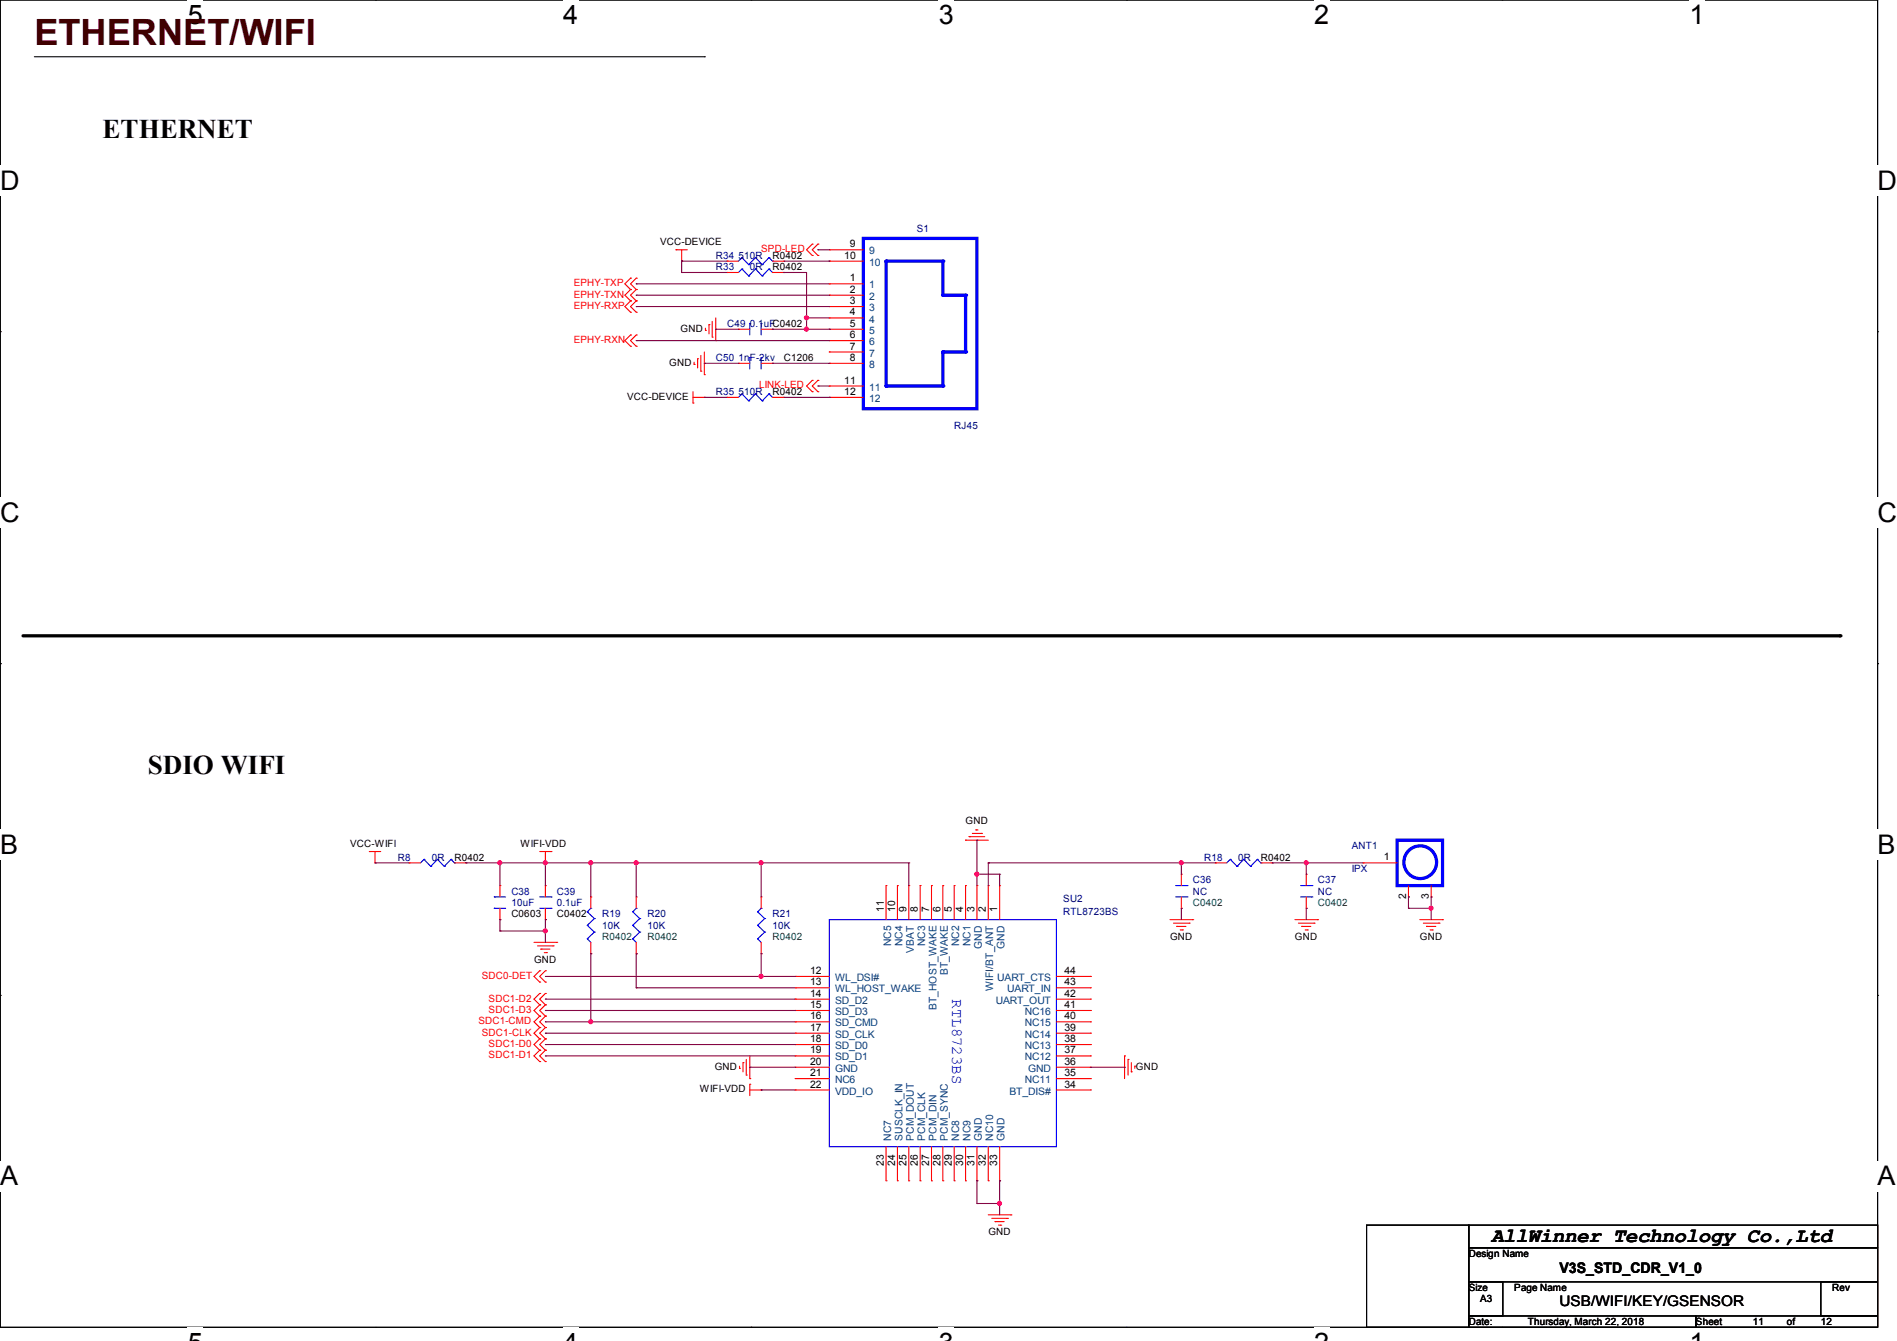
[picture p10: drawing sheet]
<svg xmlns="http://www.w3.org/2000/svg" width="297mm" height="210mm" viewBox="0 0 297 210" stroke-linecap="round" stroke-linejoin="round" font-family="sans-serif">
<path d="M0 0h294v207.9h-294z" fill="none" stroke="#000" stroke-width=".17"/>
<g fill="#fff">
<path d="M29.4 0h2.4v4.7h-2.4z"/>
<path d="M29.4 207.9h2.4v2.1h-2.4z"/>
</g>
<path d="M58.8 0h.1M58.8 207.9h.1" fill="none" stroke="#000" stroke-width=".17"/>
<g fill="#fff">
<path d="M88.2 0h2.4v4.7h-2.4z"/>
<path d="M88.2 207.9h2.4v2.1h-2.4z"/>
</g>
<path d="M117.6 0h.1M117.6 207.9h.1" fill="none" stroke="#000" stroke-width=".17"/>
<g fill="#fff">
<path d="M147 0h2.4v4.7h-2.4z"/>
<path d="M147 207.9h2.4v2.1h-2.4z"/>
</g>
<path d="M176.4 0h.1M176.4 207.9h.1" fill="none" stroke="#000" stroke-width=".17"/>
<g fill="#fff">
<path d="M205.7 0h2.4v4.7h-2.4z"/>
<path d="M205.7 207.9h2.4v2.1h-2.4z"/>
</g>
<path d="M235.2 0h.1M235.2 207.9h.1" fill="none" stroke="#000" stroke-width=".17"/>
<g fill="#fff">
<path d="M264.5 0h2.4v4.7h-2.4z"/>
<path d="M264.5 207.9h2.4v2.1h-2.4z"/>
<path d="M0 26h3.1v4.7h-3.1z"/>
<path d="M294 26h3v4.7h-3z"/>
<path d="M0 77.9h3.1v4.7h-3.1z"/>
<path d="M294 77.9h3v4.7h-3z"/>
</g>
<path d="M0 51.9h.1M294 51.9h.1" fill="none" stroke="#000" stroke-width=".17"/>
<g fill="#fff">
<path d="M0 129.9h2.9v4.7h-2.9z"/>
<path d="M294 129.9h2.8v4.7h-2.8z"/>
</g>
<path d="M0 103.9h.1M294 103.9h.1" fill="none" stroke="#000" stroke-width=".17"/>
<g fill="#fff">
<path d="M0 181.8h2.9v4.8h-2.9z"/>
<path d="M293.9 181.8h2.9v4.8h-2.9z"/>
</g>
<path d="M5.4 8.9h104.9M110.3 8.9h.1M0 155.9h.1M294 155.9h.1M214 191.9h16v16h-16zM230 191.9h64v3.5h-64zM230 195.4h64v5.3h-64zM230 200.7h5.3v5.4h-5.3zM230 206.1h35.5v1.8h-35.5zM265.5 206.1h28.5v1.8h-28.5zM285.1 200.7h8.9v5.4h-8.9z" fill="none" stroke="#000" stroke-width=".17"/>
<path d="M3.6 99.6h284.5" fill="none" stroke="#000" stroke-width=".51"/>
<circle cx="288.1" cy="99.6" r=".25" fill="#000"/>
<g fill="none" stroke="#f00" stroke-width=".17">
<path d="M105.8 39.1h.1M105.8 39.1h1.8M106.7 39.1v1.8M127.2 38.2h.1M127.2 38.2l-.9 .9 .9 .9M128.1 38.2h.1M128.1 38.2l-.9 .9 .9 .9M98.7 43.6h.1M98.7 45.3h.1M98.7 47.1h.1M98.7 48.9h.1M98.7 52.5h.1"/>
<path d="M98.7 54.2h.1M98.7 43.6l-.9 .8 .9 .9M98.7 45.3l-.9 .9 .9 .9M98.7 47.1l-.9 .9 .9 .9M98.7 52.5l-.9 .8 .9 .9M99.6 43.6h.1M99.6 45.3h.1M99.6 47.1h.1M99.6 48.9h.1M99.6 52.5h.1M99.6 54.2h.1M99.6 43.6l-.9 .8 .9 .9"/>
<path d="M99.6 45.3l-.9 .9 .9 .9M99.6 47.1l-.9 .9 .9 .9M99.6 52.5l-.9 .8 .9 .9M106.7 40.9h.1M108.7 57.1h.1M108.7 56.7v.4M109.2 56.2h.1M109.2 56.2v1.4M109.7 58.1h.1M109.7 55.7v2.4M110.3 58.7h.1M110.3 55.1v3.6"/>
<path d="M110.4 51.7h.1M110.4 51.4v.3M111 50.8h.1M111 50.8v1.5M111.5 52.8h.1M111.5 50.3v2.5M112.1 53.3h.1M112.1 49.8v3.5M113.8 40.9h.1M113.8 40.9h1.8M115.6 51.6h.1M115.6 56.9h.1"/>
<path d="M115.6 51.6h1.8M115.6 56.9h1.8M119.2 51.6h1.7M119.2 56.9h1.7M120.9 51.6h.1M120.9 56.9h.1M120.9 40.9h1.8M122.7 40.9h.1M127.2 40h.1M127.2 59.6h.1M127.2 59.6l-.9 .9 .9 .8M128.1 40h.1"/>
<path d="M128.1 59.6h.1M128.1 59.6l-.9 .9 .9 .8M108.5 63.1h.1M108.5 62.2h1.8M108.5 61.3v1.8M110.3 62.2h.1M113.8 62.2h.1M113.8 62.2h1.8M120.9 62.2h1.8M122.7 62.2h.1M127.2 61.3h.1M128.1 61.3h.1"/>
<path d="M57.8 133.3h.1M57.8 133.3h1.8M58.7 135.1h.1M58.7 133.3v1.8M84.5 133.3h1.8M85.4 135.1h.1M85.4 138.7h.1M85.4 133.3v1.8M85.4 138.7v1.8M86.3 133.3h.1M151.2 131.6h.1M151.2 131.6h3.5"/>
<path d="M151.7 131h.1M151.7 131h2.5M152.2 130.5h1.5M152.8 130h.1M152.8 130h.3M153.7 130.5h.1M185 136.9h.1M185 136.9v1.8M190.3 135.1h.1M190.3 135.1h1.8M197.4 135.1h1.8M199.2 135.1h.1"/>
<path d="M204.5 136.9h.1M204.5 136.9v1.8M83.6 147.6h3.6M84.2 148.1h2.4M84.5 155.6h.1M84.5 157.4h.1M84.5 159.1h.1M84.5 152h.1M84.5 153.8h.1M84.5 155.6l-.9 .9 .9 .9M84.5 159.1l-.9 .9 .9 .9M84.5 157.4l-.9 .8 .9 .9"/>
<path d="M84.5 152l-.9 .9 .9 .9M84.7 148.6h.1M84.7 148.6h1.4M85.2 149.2h.4M85.4 155.6h.1M85.4 157.4h.1M85.4 159.1h.1M85.4 152h.1M85.4 153.8h.1M85.4 144h.1M85.4 142.2v1.8M85.4 155.6l-.9 .9 .9 .9"/>
<path d="M85.4 159.1l-.9 .9 .9 .9M85.4 157.4l-.9 .8 .9 .9M85.4 152l-.9 .9 .9 .9M85.6 149.2h.1M86.6 148.1h.1M87.2 147.6h.1M92.5 149.4h.1M92.5 140.5h.1M92.5 140.5v1.7M92.5 147.6v1.8M99.6 149.4h.1M99.6 140.5h.1"/>
<path d="M99.6 140.5v1.7M99.6 147.6v1.8M119.2 149.4h.1M119.2 140.5h.1M119.2 140.5v1.7M119.2 147.6v1.8M183.2 144h3.5M183.7 144.6h2.5M184.2 145.1h.1M184.2 145.1h1.5M184.8 145.6h.3M185 142.2h.1"/>
<path d="M185 140.5v1.7M185.1 145.6h.1M186.2 144.6h.1M186.7 144h.1M202.7 144h3.6M203.3 144.6h2.4M203.8 145.1h.1M203.8 145.1h1.4M204.3 145.6h.4M204.5 142.2h.1M204.5 140.5v1.7M204.7 145.6h.1"/>
<path d="M205.7 144.6h.1M206.3 144h.1M222.3 144h3.5M222.8 144.6h2.5M223.4 145.1h.1M223.4 145.1h1.4M223.9 145.6h.3M224.2 145.6h.1M225.3 144.6h.1M225.8 144h.1M84.5 160.9h.1M84.5 162.7h.1"/>
<path d="M84.5 164.5h.1M84.5 166.2h.1M84.5 160.9l-.9 .9 .9 .9M84.5 162.7l-.9 .9 .9 .9M84.5 164.5l-.9 .9 .9 .8M85.4 160.9h.1M85.4 162.7h.1M85.4 164.5h.1M85.4 166.2h.1M85.4 160.9l-.9 .9 .9 .9M85.4 162.7l-.9 .9 .9 .9M85.4 164.5l-.9 .9 .9 .8"/>
<path d="M115.8 167.3h.1M115.8 167v.3M116.3 166.4h.1M116.3 166.4v1.5M116.8 168.4h.1M116.8 165.9v2.5M117.4 169.8h.1M117.4 168.9h.1M117.4 170.7h1.8M117.4 165.4v3.5M117.4 169.8v1.8M119.2 170.7h.1"/>
<path d="M176.1 165.4h.1M176.1 165.4v3.5M176.6 165.9h.1M176.6 165.9v2.5M177.1 167.9h.1M177.1 166.4v1.5M177.7 167h.1M177.7 167v.3M154.7 190.2h3.6M155.3 190.8h2.4M155.8 191.3h.1M155.8 191.3h1.4"/>
<path d="M156.3 191.9h.4M156.7 191.9h.1M157.7 190.8h.1M158.3 190.2h.1"/>
</g>
<g fill="none" stroke="#00f" stroke-width=".17">
<path d="M116.2 40.3h.1M116.2 40.3l-.6 .6M116.2 40.3l1 1.1M117.2 41.4h.1M117.4 50.7h.1M117.4 56h.1M117.4 50.7v1.8M117.4 56v1.8M118.3 40.3h.1M118.3 40.3l-1.1 1.1M118.3 40.3l1 1.1M119.2 50.7h.1"/>
<path d="M119.2 56h.1M119.2 50.7v1.8M119.2 56v1.8M119.3 41.4h.1M120.4 40.3h.1M120.4 40.3l-1.1 1.1M120.4 40.3l.5 .6M120.9 40.9h.1M116.2 61.7h.1M116.2 61.7l-.6 .5M116.2 61.7l1 1.1M117.2 62.8h.1"/>
<path d="M118.3 61.7h.1M118.3 61.7l-1.1 1.1M118.3 61.7l1 1.1M119.3 62.8h.1M120.4 61.7h.1M120.4 61.7l-1.1 1.1M120.4 61.7l.5 .5M120.9 62.2h.1M184.1 138.7h1.7M185.8 138.7h.1M192.6 134.6h.1M192.6 134.6l-.5 .5"/>
<path d="M192.6 134.6l1.1 1.1M193.7 135.7h.1M194.7 134.6h.1M194.7 134.6l-1 1.1M194.7 134.6l1.1 1.1M195.8 135.7h.1M196.8 134.6h.1M196.8 134.6l-1 1.1M196.8 134.6l.6 .5M197.4 135.1h.1M203.6 138.7h1.8M205.4 138.7h.1"/>
<path d="M84.5 140.5h1.8M84.5 142.2h1.8M86.3 142.2h.1M86.3 140.5h.1M91.9 147h.1M91.9 144.9h.1M91.9 142.8h.1M91.9 147l.6 .6M91.9 144.9l1.1 1.1M91.9 142.8l1.1 1M92.5 142.2h.1M92.5 142.2l-.6 .6"/>
<path d="M93 146h.1M93 143.8h.1M93 146l-1.1 1M93 143.8l-1.1 1.1M99.1 147h.1M99.1 144.9h.1M99.1 142.8h.1M99.1 147l.5 .6M99.1 144.9l1.1 1.1M99.1 142.8l1.1 1M99.6 142.2h.1M99.6 142.2l-.5 .6"/>
<path d="M100.2 146h.1M100.2 143.8h.1M100.2 146l-1.1 1M100.2 143.8l-1.1 1.1M118.6 147h.1M118.6 144.9h.1M118.6 142.8h.1M118.6 147l.6 .6M118.6 144.9l1.1 1.1M118.6 142.8l1.1 1M119.2 142.2h.1M119.2 142.2l-.6 .6"/>
<path d="M119.7 146h.1M119.7 143.8h.1M119.7 146l-1.1 1M119.7 143.8l-1.1 1.1M184.1 140.5h1.7M185.8 140.5h.1M203.6 140.5h1.8M205.4 140.5h.1"/>
</g>
<path d="M135.2 37.3h17.8v26.7h-17.8zM138.7 40.9h8.9" fill="none" stroke="#00f" stroke-width=".51"/>
<circle cx="147.6" cy="40.9" r=".25" fill="#00f"/>
<path d="M147.6 40.9v5.3" fill="none" stroke="#00f" stroke-width=".51"/>
<circle cx="147.6" cy="46.2" r=".25" fill="#00f"/>
<path d="M147.6 46.2h3.6" fill="none" stroke="#00f" stroke-width=".51"/>
<circle cx="151.2" cy="46.2" r=".25" fill="#00f"/>
<path d="M151.2 46.2v8.9" fill="none" stroke="#00f" stroke-width=".51"/>
<circle cx="151.2" cy="55.1" r=".25" fill="#00f"/>
<path d="M147.6 55.1h3.6" fill="none" stroke="#00f" stroke-width=".51"/>
<circle cx="147.6" cy="55.1" r=".25" fill="#00f"/>
<path d="M147.6 55.1v5.4" fill="none" stroke="#00f" stroke-width=".51"/>
<circle cx="147.6" cy="60.5" r=".25" fill="#00f"/>
<path d="M138.7 60.5h8.9" fill="none" stroke="#00f" stroke-width=".51"/>
<circle cx="138.7" cy="60.5" r=".25" fill="#00f"/>
<path d="M138.7 40.9v19.6" fill="none" stroke="#00f" stroke-width=".51"/>
<circle cx="138.7" cy="40.9" r=".25" fill="#00f"/>
<g fill="none" stroke="#f00" stroke-width=".17">
<path d="M129.8 39.1h.1M129.8 39.1h5.4M113.8 42.7h.1M113.8 42.7h1.8M120.9 42.7h1.8M122.7 42.7h.1M129.8 51.6h.1M129.8 53.3h.1M129.8 49.8h.1M129.8 44.4h.1M129.8 56.9h.1M129.8 55.1h.1"/>
<path d="M129.8 46.2h.1M129.8 48h.1M129.8 40.9h.1M129.8 51.6h5.4M129.8 53.3h5.4M129.8 49.8h5.4M129.8 44.4h5.4M129.8 56.9h5.4M129.8 55.1h5.4M129.8 46.2h5.4M129.8 48h5.4M129.8 40.9h5.4"/>
<path d="M129.8 60.5h.1M129.8 62.2h.1M129.8 60.5h5.4M129.8 62.2h5.4M64.1 135.1h.1M64.1 135.1h1.7M71.2 135.1h1.7M72.9 135.1h.1M78.3 138.7h.1M78.3 138.7v1.8M138.7 138.7h.1M138.7 138.7v5.3"/>
<path d="M140.5 138.7h.1M140.5 138.7v5.3M142.3 138.7h.1M142.3 138.7v5.3M144.1 138.7h.1M144.1 138.7v5.3M145.8 138.7h.1M145.8 138.7v5.3M147.6 138.7h.1M147.6 138.7v5.3M149.4 138.7h.1M149.4 138.7v5.3"/>
<path d="M151.2 138.7h.1M151.2 138.7v5.3M153 138.7h.1M153 138.7v5.3M154.7 138.7h.1M154.7 138.7v5.3M156.5 138.7h.1M156.5 138.7v5.3M213.4 135.1h.1M213.4 135.1h5.3M220.5 138.7v1.8M224.1 138.7v1.8"/>
<path d="M78.3 144h.1M78.3 142.2v1.8M124.5 152.9h.1M124.5 154.7h.1M124.5 156.5h.1M124.5 158.2h.1M124.5 152.9h5.3M124.5 154.7h5.3M124.5 156.5h5.3M124.5 158.2h5.3M165.4 152.9h5.3M165.4 154.7h5.3"/>
<path d="M165.4 156.5h5.3M165.4 158.2h5.3M170.7 158.2h.1M170.7 156.5h.1M170.7 154.7h.1M170.7 152.9h.1M220.5 140.5h.1M224.1 140.5h.1M124.5 160h.1M124.5 161.8h.1M124.5 163.6h.1M124.5 165.4h.1"/>
<path d="M124.5 167.1h.1M124.5 168.9h.1M124.5 170.7h.1M124.5 160h5.3M124.5 161.8h5.3M124.5 163.6h5.3M124.5 165.4h5.3M124.5 167.1h5.3M124.5 168.9h5.3M124.5 170.7h5.3M138.7 179.6v5.3M140.5 179.6v5.3"/>
<path d="M142.3 179.6v5.3M144.1 179.6v5.3M145.8 179.6v5.3M147.6 179.6v5.3M149.4 179.6v5.3M151.2 179.6v5.3M153 179.6v5.3M154.7 179.6v5.3M156.5 179.6v5.3M165.4 160h5.3M165.4 161.8h5.3M165.4 163.6h5.3"/>
<path d="M165.4 165.4h5.3M165.4 167.1h5.3M165.4 168.9h5.3M165.4 170.7h5.3M170.7 170.7h.1M170.7 168.9h.1M170.7 167.1h.1M170.7 165.4h.1M170.7 163.6h.1M170.7 161.8h.1M170.7 160h.1M138.7 184.9h.1"/>
<path d="M140.5 184.9h.1M142.3 184.9h.1M144.1 184.9h.1M145.8 184.9h.1M147.6 184.9h.1M149.4 184.9h.1M151.2 184.9h.1M153 184.9h.1M154.7 184.9h.1M156.5 184.9h.1"/>
</g>
<g fill="none" stroke="#00f" stroke-width=".51">
<path d="M218.7 131.6h7.1v7.1h-7.1z"/>
<circle cx="222.4" cy="135" r="2.56"/>
</g>
<g fill="none" stroke="#00f" stroke-width=".17">
<path d="M116.2 42.1h.1M116.2 42.1l-.6 .6M116.2 42.1l1 1.1M117.2 43.2h.1M118.3 42.1h.1M118.3 42.1l-1.1 1.1M118.3 42.1l1 1.1M119.3 43.2h.1M120.4 42.1h.1M120.4 42.1l-1.1 1.1M120.4 42.1l.5 .6M120.9 42.7h.1"/>
<path d="M66.4 134.6h.1M66.4 134.6l-.6 .5M66.4 134.6l1 1.1M67.4 135.7h.1M68.5 134.6h.1M68.5 134.6l-1.1 1.1M68.5 134.6l1.1 1.1M69.6 135.7h.1M70.6 134.6h.1M70.6 134.6l-1 1.1M70.6 134.6l.6 .5M71.2 135.1h.1"/>
<path d="M77.4 140.5h.1M77.4 142.2h.1M77.4 140.5h1.8M77.4 142.2h1.8M129.8 144h35.6v35.6h-35.6z"/>
</g>
<g fill="none" stroke="#800040" stroke-width=".17">
<path d="M128.1 39.1h.1M128.1 39.1h1.7M99.6 44.4h.1M99.6 46.2h.1M99.6 48h.1M99.6 53.3h.1M99.6 44.4h30.2M99.6 46.2h30.2M99.6 48h30.2M99.6 53.3h30.2M106.7 40.9h.1M106.7 42.7h.1"/>
<path d="M106.7 42.7h7.1M106.7 40.9v1.8M106.7 40.9h7.1M110.3 56.9h.1M110.3 56.9h5.3M112.1 51.6h.1M112.1 51.6h3.5M120.9 51.6h.1M120.9 56.9h.1M120.9 51.6h8.9M120.9 56.9h8.9M122.7 42.7h.1"/>
<path d="M122.7 42.7h3.6v8.9M122.7 40.9h7.1M126.3 49.8h.1M126.3 51.6h.1M126.3 49.8h3.5M129.8 51.6h.1M129.8 40.9h.1M110.3 62.2h.1M110.3 62.2h3.5M122.7 62.2h7.1M128.1 60.5h.1M128.1 60.5h1.7"/>
<path d="M129.8 62.2h.1M58.7 135.1h.1M58.7 135.1h5.4M72.9 135.1h.1M72.9 135.1h69.4M78.3 135.1h.1M78.3 135.1v3.6M85.4 135.1h.1M85.4 135.1v3.6M92.5 135.1h.1M92.5 135.1v5.4M99.6 135.1h.1"/>
<path d="M99.6 135.1v5.4M119.2 135.1h.1M119.2 135.1v5.4M142.3 135.1h.1M142.3 135.1v3.6M153 131.6h.1M153 136.9h.1M153 131.6v7.1M153 136.9h3.5M154.7 135.1h.1M154.7 135.1v3.6M154.7 135.1h35.6"/>
<path d="M156.5 136.9h.1M156.5 136.9v1.8M185 135.1h.1M185 135.1v1.8M199.2 135.1h.1M199.2 135.1h14.2M204.5 135.1h.1M204.5 135.1v1.8M78.3 144h.1M78.3 145.8h.1M78.3 144v1.8M78.3 145.8h7.1"/>
<path d="M85.4 144h.1M85.4 145.8h.1M85.4 156.5h.1M85.4 158.2h.1M85.4 152.9h39.1M85.4 144v3.6M85.4 156.5h39.1M85.4 158.2h39.1M92.5 149.4h.1M92.5 149.4v10.6M99.6 154.7h.1M99.6 149.4h.1"/>
<path d="M99.6 154.7h24.9M99.6 149.4v5.3M119.2 152.9h.1M119.2 149.4h.1M119.2 149.4v3.5M185 142.2h.1M185 142.2v1.8M204.5 142.2h.1M204.5 142.2v1.8M220.5 140.5h.1M220.5 142.2h.1M220.5 140.5v1.7"/>
<path d="M220.5 142.2h3.6M224.1 140.5h.1M224.1 142.2h.1M224.1 140.5v3.5M85.4 160h.1M85.4 161.8h.1M85.4 163.6h.1M85.4 165.4h.1M85.4 160h39.1M85.4 161.8h39.1M85.4 163.6h39.1M85.4 165.4h39.1"/>
<path d="M92.5 160h.1M117.4 167.1h.1M117.4 167.1h7.1M119.2 170.7h.1M119.2 170.7h5.3M170.7 167.1h5.4M176.1 167.1h.1M153 184.9h.1M153 188.5h.1M153 184.9v3.6M153 188.5h3.5M156.5 184.9h.1"/>
<path d="M156.5 188.5h.1M156.5 184.9v5.3"/>
</g>
<g fill="#f0f" stroke="#f0f" stroke-width=".17">
<circle cx="184.9" cy="135.1" r=".32"/>
<circle cx="152.9" cy="136.9" r=".32"/>
<circle cx="204.5" cy="135.1" r=".32"/>
<circle cx="224" cy="142.2" r=".32"/>
<circle cx="119.1" cy="152.9" r=".32"/>
<circle cx="78.3" cy="135.1" r=".32"/>
<circle cx="85.4" cy="145.8" r=".32"/>
<circle cx="92.5" cy="135.1" r=".32"/>
<circle cx="85.4" cy="135.1" r=".32"/>
<circle cx="119.1" cy="135.1" r=".32"/>
<circle cx="99.6" cy="135.1" r=".32"/>
<circle cx="92.5" cy="160" r=".32"/>
<circle cx="156.5" cy="188.4" r=".32"/>
<circle cx="126.3" cy="49.8" r=".32"/>
<circle cx="126.3" cy="51.5" r=".32"/>
</g>
<text font-size="5.7" fill="#400000" x="5.4" y="7.1">ETHERNET/WIFI</text>
<g font-size="4.2">
<text x="29.4" y="3.8">5</text>
<text x="88.2" y="3.8">4</text>
<text x="147" y="3.8">3</text>
<text x="205.7" y="3.8">2</text>
<text x="264.5" y="3.8">1</text>
<text x="16" y="21.7">ETHERNET</text>
<text x="0" y="29.8">D</text>
<text x="294" y="29.8">D</text>
<text x="0" y="81.7">C</text>
<text x="294" y="81.7">C</text>
<text x="23.2" y="121.2">SDIO WIFI</text>
<text x="0" y="133.7">B</text>
<text x="294" y="133.7">B</text>
<text x="0" y="185.6">A</text>
<text x="294" y="185.6">A</text>
</g>
<text font-size="3.2" x="233.5" y="194.5">AllWinner Technology Co.,Ltd</text>
<text font-size="2.5" fill="#00f" x="149.1" y="156.5" transform="rotate(90 149.1 156.5)">RTL8723BS</text>
<g font-size="2.3">
<text x="244.2" y="199.3">V3S_STD_CDR_V1_0</text>
<text x="244.2" y="204.6">USB/WIFI/KEY/GSENSOR</text>
</g>
<g font-size="1.6">
<text x="103.3" y="38.4">VCC-DEVICE</text>
<text x="121" y="40.6">R0402</text>
<text x="132.2" y="40.5">10</text>
<text x="133.1" y="38.7">9</text>
<text x="121" y="42.3">R0402</text>
<text x="133.1" y="44.1">1</text>
<text x="133.1" y="45.8">2</text>
<text x="133.1" y="47.6">3</text>
<text x="106.6" y="51.9">GND</text>
<text x="133.1" y="51.2">5</text>
<text x="133.1" y="53">6</text>
<text x="133.1" y="49.4">4</text>
<text x="104.8" y="57.3">GND</text>
<text x="122.7" y="56.6">C1206</text>
<text x="133.1" y="56.5">8</text>
<text x="133.1" y="54.7">7</text>
<text x="98.2" y="62.6">VCC-DEVICE</text>
<text x="121" y="61.9">R0402</text>
<text x="132.2" y="60.1">11</text>
<text x="132.2" y="61.8">12</text>
<text x="151.2" y="129.1">GND</text>
<text x="54.8" y="132.7">VCC-WIFI</text>
<text x="71.2" y="134.8">R0402</text>
<text x="81.5" y="132.7">WIFI-VDD</text>
<text x="197.4" y="134.8">R0402</text>
<text x="216.6" y="134.7">1</text>
<text x="80.1" y="143.7">C0603</text>
<text x="87.2" y="143.7">C0402</text>
<text x="138.4" y="142.8" transform="rotate(-90 138.4 142.8)">11</text>
<text x="140.1" y="142.8" transform="rotate(-90 140.1 142.8)">10</text>
<text x="141.9" y="142.8" transform="rotate(-90 141.9 142.8)">9</text>
<text x="143.7" y="142.8" transform="rotate(-90 143.7 142.8)">8</text>
<text x="145.5" y="142.8" transform="rotate(-90 145.5 142.8)">7</text>
<text x="147.2" y="142.8" transform="rotate(-90 147.2 142.8)">6</text>
<text x="149" y="142.8" transform="rotate(-90 149 142.8)">5</text>
<text x="150.8" y="142.8" transform="rotate(-90 150.8 142.8)">4</text>
<text x="152.6" y="142.8" transform="rotate(-90 152.6 142.8)">3</text>
<text x="154.4" y="142.8" transform="rotate(-90 154.4 142.8)">2</text>
<text x="156.1" y="142.8" transform="rotate(-90 156.1 142.8)">1</text>
<text x="220.2" y="140.8" transform="rotate(-90 220.2 140.8)">2</text>
<text x="223.7" y="140.8" transform="rotate(-90 223.7 140.8)">3</text>
<text x="183.2" y="147.2">GND</text>
<text x="202.7" y="147.2">GND</text>
<text x="222.3" y="147.2">GND</text>
<text x="83.6" y="150.8">GND</text>
<text x="126.8" y="152.5">12</text>
<text x="126.8" y="154.3">13</text>
<text x="166.6" y="154.3">43</text>
<text x="166.6" y="152.5">44</text>
<text x="126.8" y="156.1">14</text>
<text x="126.8" y="157.9">15</text>
<text x="126.8" y="159.6">16</text>
<text x="126.8" y="161.4">17</text>
<text x="166.6" y="161.4">39</text>
<text x="166.6" y="159.6">40</text>
<text x="166.6" y="157.9">41</text>
<text x="166.6" y="156.1">42</text>
<text x="111.9" y="167.5">GND</text>
<text x="126.8" y="163.2">18</text>
<text x="126.8" y="165">19</text>
<text x="126.8" y="166.8">20</text>
<text x="166.6" y="166.8">36</text>
<text x="166.6" y="165">37</text>
<text x="166.6" y="163.2">38</text>
<text x="177.9" y="167.5">GND</text>
<text x="109.6" y="171.1">WIFI-VDD</text>
<text x="126.8" y="168.5">21</text>
<text x="126.8" y="170.3">22</text>
<text x="166.6" y="170.3">34</text>
<text x="166.6" y="168.5">35</text>
<text x="138.4" y="182.6" transform="rotate(-90 138.4 182.6)">23</text>
<text x="140.1" y="182.6" transform="rotate(-90 140.1 182.6)">24</text>
<text x="141.9" y="182.6" transform="rotate(-90 141.9 182.6)">25</text>
<text x="143.7" y="182.6" transform="rotate(-90 143.7 182.6)">26</text>
<text x="145.5" y="182.6" transform="rotate(-90 145.5 182.6)">27</text>
<text x="147.2" y="182.6" transform="rotate(-90 147.2 182.6)">28</text>
<text x="149" y="182.6" transform="rotate(-90 149 182.6)">29</text>
<text x="150.8" y="182.6" transform="rotate(-90 150.8 182.6)">30</text>
<text x="152.6" y="182.6" transform="rotate(-90 152.6 182.6)">31</text>
<text x="154.4" y="182.6" transform="rotate(-90 154.4 182.6)">32</text>
<text x="156.1" y="182.6" transform="rotate(-90 156.1 182.6)">33</text>
<text x="154.7" y="193.5">GND</text>
<text x="230" y="196.9">Design Name</text>
<text x="230" y="202.2">Size</text>
<text x="231.7" y="204">A3</text>
<text x="237.1" y="202.2">Page Name</text>
<text x="286.9" y="202.2">Rev</text>
<text x="230" y="207.5">Date:</text>
<text x="239.2" y="207.5">Thursday, March 22, 2018</text>
<text x="265.5" y="207.5">Sheet</text>
<text x="274.4" y="207.5">11</text>
<text x="279.8" y="207.5">of</text>
<text x="285.1" y="207.5">12</text>
</g>
<g font-size="1.6" fill="#000080">
<text x="112.1" y="40.6">R34</text>
<text x="115.6" y="40.6">510R</text>
<text x="143.5" y="36.3">S1</text>
<text x="112.1" y="42.3">R33</text>
<text x="117.4" y="42.3">0R</text>
<text x="113.8" y="51.2">C49</text>
<text x="117.4" y="51.2">0.1uFC0402</text>
<text x="112.1" y="56.6">C50</text>
<text x="115.6" y="56.6">1nF-2kv</text>
<text x="112.1" y="61.9">R35</text>
<text x="115.6" y="61.9">510R</text>
<text x="149.4" y="67.2">RJ45</text>
<text x="62.3" y="134.8">R8</text>
<text x="67.6" y="134.8">0R</text>
<text x="188.5" y="134.8">R18</text>
<text x="193.9" y="134.8">0R</text>
<text x="211.6" y="133">ANT1</text>
<text x="211.6" y="136.6">IPX</text>
<text x="80.1" y="140.1">C38</text>
<text x="80.1" y="141.9">10uF</text>
<text x="87.2" y="140.1">C39</text>
<text x="87.2" y="141.9">0.1uF</text>
<text x="94.3" y="143.7">R19</text>
<text x="101.4" y="143.7">R20</text>
<text x="121" y="143.7">R21</text>
<text x="166.5" y="141.2">SU2</text>
<text x="166.5" y="143.3">RTL8723BS</text>
<text x="186.7" y="138.3">C36</text>
<text x="186.7" y="140.1">NC</text>
<text x="206.3" y="138.3">C37</text>
<text x="206.3" y="140.1">NC</text>
<text x="94.3" y="145.5">10K</text>
<text x="101.4" y="145.5">10K</text>
<text x="121" y="145.5">10K</text>
</g>
<g font-size="1.6" fill="#f00">
<text x="119.2" y="39.5">SPD-LED</text>
<text x="89.8" y="44.8">EPHY-TXP</text>
<text x="89.8" y="46.6">EPHY-TXN</text>
<text x="89.8" y="48.4">EPHY-RXP</text>
<text x="89.8" y="53.7">EPHY-RXN</text>
<text x="118.8" y="60.8">LINK-LED</text>
<text x="75.4" y="153.3">SDC0-DET</text>
<text x="74.9" y="160.4">SDC1-CMD</text>
<text x="76.5" y="156.8">SDC1-D2</text>
<text x="76.5" y="158.6">SDC1-D3</text>
<text x="75.4" y="162.2">SDC1-CLK</text>
<text x="76.5" y="164">SDC1-D0</text>
<text x="76.5" y="165.7">SDC1-D1</text>
</g>
<g font-size="1.6" fill="#004080">
<text x="136.1" y="39.8">9</text>
<text x="136.1" y="41.6">10</text>
<text x="136.1" y="45.2">1</text>
<text x="136.1" y="46.9">2</text>
<text x="136.1" y="52.3">5</text>
<text x="136.1" y="50.5">4</text>
<text x="136.1" y="48.7">3</text>
<text x="136.1" y="54.1">6</text>
<text x="136.1" y="57.6">8</text>
<text x="136.1" y="55.8">7</text>
<text x="136.1" y="61.2">11</text>
<text x="136.1" y="63">12</text>
<text x="139.5" y="148.2" transform="rotate(-90 139.5 148.2)">NC5</text>
<text x="141.3" y="148.2" transform="rotate(-90 141.3 148.2)">NC4</text>
<text x="143.1" y="149.2" transform="rotate(-90 143.1 149.2)">VBAT</text>
<text x="144.8" y="148.2" transform="rotate(-90 144.8 148.2)">NC3</text>
<text x="150.2" y="148.2" transform="rotate(-90 150.2 148.2)">NC2</text>
<text x="151.9" y="148.2" transform="rotate(-90 151.9 148.2)">NC1</text>
<text x="153.7" y="148.5" transform="rotate(-90 153.7 148.5)">GND</text>
<text x="157.3" y="148.5" transform="rotate(-90 157.3 148.5)">GND</text>
<text x="130.7" y="153.6">WL_DSI#</text>
<text x="130.7" y="155.4">WL_HOST_WAKE</text>
<text x="148.4" y="152.7" transform="rotate(-90 148.4 152.7)">BT_WAKE</text>
<text x="155.5" y="155.2" transform="rotate(-90 155.5 155.2)">WIFI/BT_ANT</text>
<text x="156.1" y="153.6">UART_CTS</text>
<text x="157.7" y="155.4">UART_IN</text>
<text x="130.7" y="157.2">SD_D2</text>
<text x="130.7" y="159">SD_D3</text>
<text x="130.7" y="160.7">SD_CMD</text>
<text x="146.6" y="158.2" transform="rotate(-90 146.6 158.2)">BT_HOST_WAKE</text>
<text x="155.9" y="157.2">UART_OUT</text>
<text x="160.5" y="160.7">NC15</text>
<text x="160.5" y="159">NC16</text>
<text x="130.7" y="162.5">SD_CLK</text>
<text x="130.7" y="164.3">SD_D0</text>
<text x="130.7" y="166.1">SD_D1</text>
<text x="130.7" y="167.9">GND</text>
<text x="160.5" y="166.1">NC12</text>
<text x="160.5" y="164.3">NC13</text>
<text x="160.5" y="162.5">NC14</text>
<text x="161" y="167.9">GND</text>
<text x="130.7" y="169.6">NC6</text>
<text x="130.7" y="171.4">VDD_IO</text>
<text x="158" y="171.4">BT_DIS#</text>
<text x="160.5" y="169.6">NC11</text>
<text x="139.5" y="178.7" transform="rotate(-90 139.5 178.7)">NC7</text>
<text x="141.3" y="178.7" transform="rotate(-90 141.3 178.7)">SUSCLK_IN</text>
<text x="143.1" y="178.7" transform="rotate(-90 143.1 178.7)">PCM_DOUT</text>
<text x="144.8" y="178.7" transform="rotate(-90 144.8 178.7)">PCM_CLK</text>
<text x="146.6" y="178.7" transform="rotate(-90 146.6 178.7)">PCM_DIN</text>
<text x="148.4" y="178.7" transform="rotate(-90 148.4 178.7)">PCM_SYNC</text>
<text x="150.2" y="178.7" transform="rotate(-90 150.2 178.7)">NC8</text>
<text x="151.9" y="178.7" transform="rotate(-90 151.9 178.7)">NC9</text>
<text x="153.7" y="178.7" transform="rotate(-90 153.7 178.7)">GND</text>
<text x="155.5" y="178.7" transform="rotate(-90 155.5 178.7)">NC10</text>
<text x="157.3" y="178.7" transform="rotate(-90 157.3 178.7)">GND</text>
</g>
<g font-size="1.6" fill="#008000">
<text x="186.7" y="141.9">C0402</text>
<text x="206.3" y="141.9">C0402</text>
<text x="94.3" y="147.2">R0402</text>
<text x="101.4" y="147.2">R0402</text>
<text x="121" y="147.2">R0402</text>
</g>
</svg>
